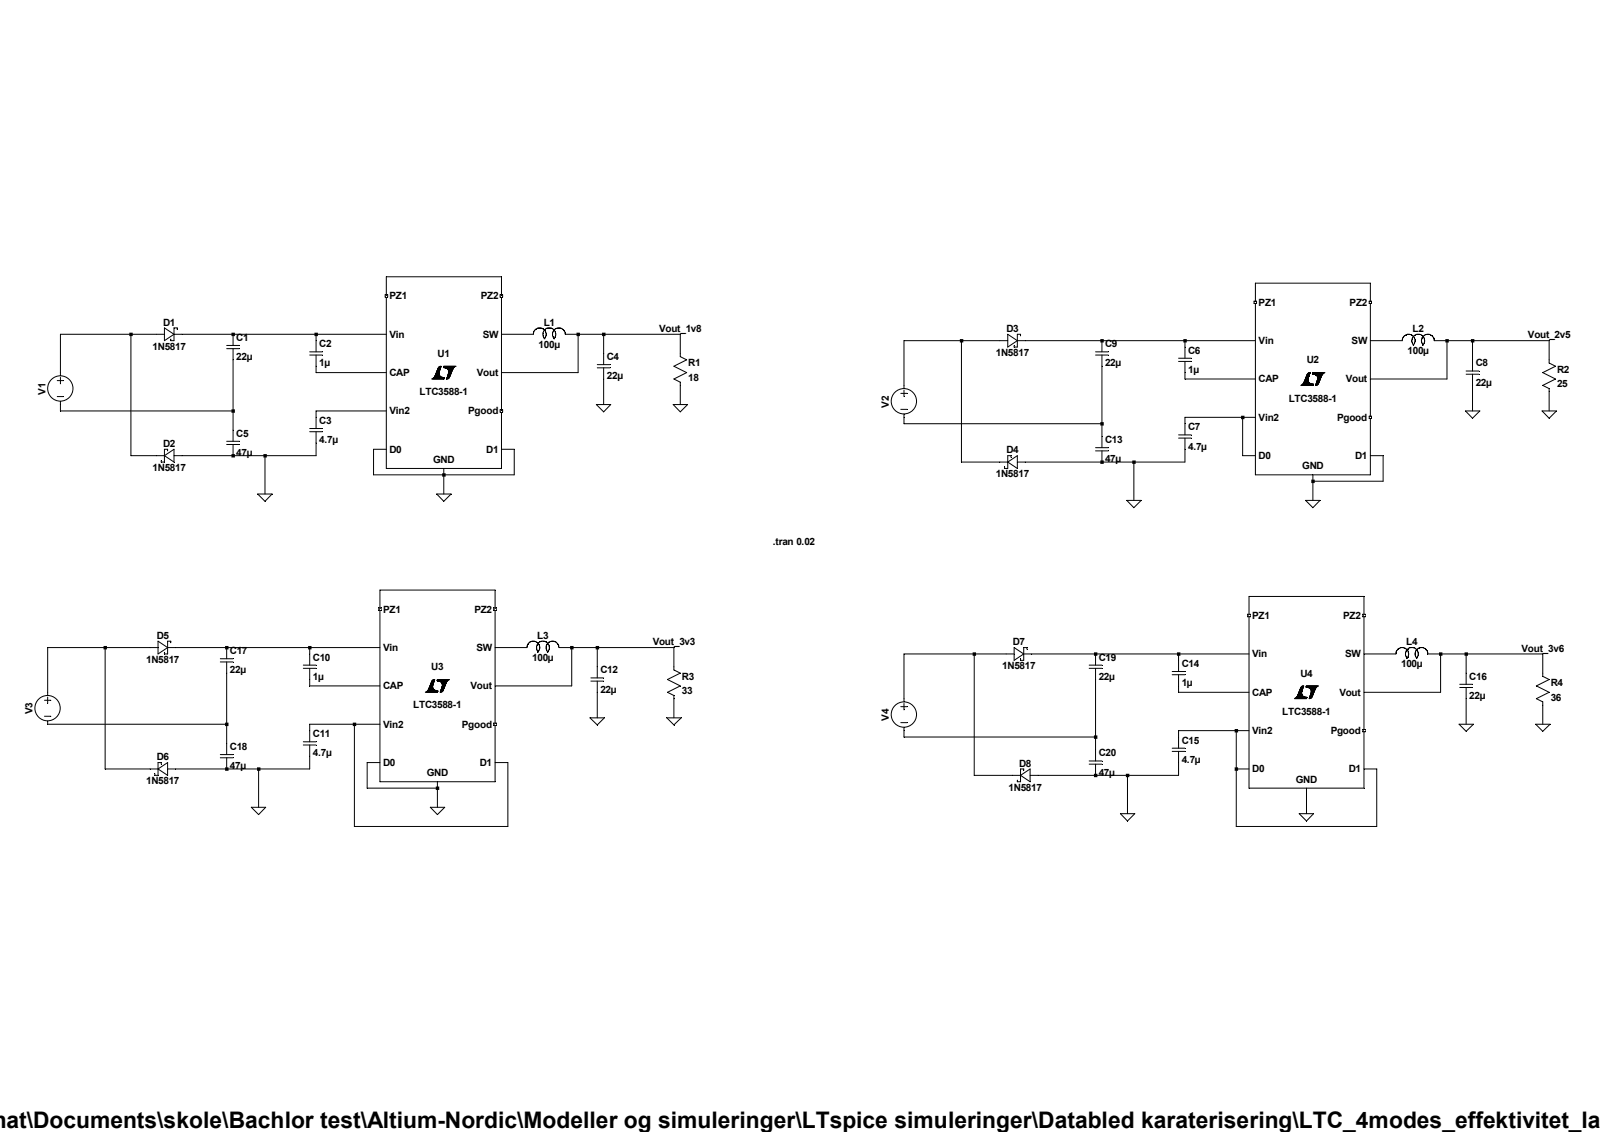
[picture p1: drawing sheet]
<svg xmlns="http://www.w3.org/2000/svg" width="297mm" height="210mm" viewBox="0 0 297 210" stroke-linecap="round" stroke-linejoin="round" font-family="sans-serif">
<g fill="none" stroke="#000" stroke-width=".19">
<path d="M71.5 54.7h.5v.4h-.5zM71.7 51.4h21.4v35.5h-21.4zM80.1 70.3h2.3M80.2 70.3h2.2M80.3 70.2h2.1M80.4 70.2h2.1M80.5 70.1h2M80.6 70.1h1.9M80.6 70h1.6M80.6 70h1.5M80.6 69.9h1.3M80.7 69.9h1.1"/>
<path d="M80.7 69.8h1M80.8 69.7h.8M80.8 69.6h.8M80.9 69.6h.6M80.9 69.5h.6M80.9 69.4h.6M80.9 69.3h.6M81 69.3h.5M81 69.2h.5M81 69.1h.5M81.1 69h.4M81.1 68.8h.5"/>
<path d="M81.1 68.9h.5M81.2 68.7h.4M81.2 68.8h.4M81.2 68.5h.5M81.2 68.6h.5M81.3 68.4h.4M81.3 68.5h.4M81.3 68.3h.4M81.4 68.2h.4M81.4 68.3h.3M81.5 68.1h.3M81.6 68h.3"/>
<path d="M81.8 67.9h.1M82.3 68.1h2.1M82.3 68.1h2M82.3 68.2h1.9M82.3 68.2h2M82.4 68h2.2M82.4 67.9h2.3M82.4 68h2.1M82.7 68.3h1.5M82.9 70.3h.1M82.9 70.3h.3M82.9 70.2h.3"/>
<path d="M82.9 68.3h1.2M83 70.1h.4M83 68.4h1.1M83 70h.4M83.1 69.9h.4M83.1 69.9h.3M83.1 69.8h.4M83.1 68.5h1M83.1 69.7h.4M83.1 69.6h.5M83.2 68.5h.8M83.2 68.6h.8"/>
<path d="M83.2 69.6h.4M83.2 69.5h.5M83.2 69.5h.4M83.2 68.7h.8M83.2 69.4h.5M83.2 69.3h.5M83.3 68.7h.6M83.3 68.8h.6M83.3 69.3h.4M83.3 69.2h.5M83.3 70.1l-.4 .1M83.3 68.9h.6"/>
<path d="M83.3 69h.6M83.3 69h.5M83.3 69.1h.5"/>
</g>
<path d="M92.8 54.7h.5v.4h-.5z" fill="none" stroke="#000" stroke-width=".19"/>
<path d="M92.8 76h.5v.5h-.5z" fill="none" stroke="#000" stroke-width=".19"/>
<g fill="none" stroke="#000" stroke-width=".19">
<path d="M10.6 70.6h1.2M10.6 73.6h1.2M11.2 69.1v.6M11.2 70v1.2M11.2 74.5v.6M57.5 65.3h2.4M57.5 65.9h2.4M57.5 79.5h2.4M58.7 63.2v2.1M58.7 65.9v2M58.7 77.4v2.1M99 62a1.18 1.18 0 0 1 1.7-1.1 1.18 1.18 0 0 1 .3 2"/>
<path d="M102.9 61.2a1.2 1.2 0 0 0-1.7-.1 1.2 1.2 0 0 0-.1 1.8M102.9 61.2a1.19 1.19 0 0 1 1.3-.3 1.19 1.19 0 0 1 .7 1.1M102.9 61.2a1.23 1.23 0 0 1-.1 1.7M102.9 61.2a1.16 1.16 0 0 0 0 1.7M110.9 67.6h2.3M110.9 68.2h2.3M112.1 65.6v2M112.1 68.2v2.1M126.3 65.6v.6l1.2 .6-2.4 1.1 2.4 1.2-2.4 1.2 1.2 .6v.6M57.5 80.1h2.4M58.7 80.1v2.1"/>
<circle cx="11.2" cy="72.1" r="2.35"/>
</g>
<path d="M233 52.5h21.4v35.6h-21.4z" fill="#fff"/>
<g fill="none" stroke="#000" stroke-width=".19">
<path d="M232.8 55.9h.5v.4h-.5zM233 52.5h21.4v35.6h-21.4zM241.5 71.5h2.2M241.6 71.5h2.1M241.7 71.4h2.1M241.8 71.3h2M241.9 71.2h1.9M241.9 71.2h1.6M241.9 71.2h1.5M242 71.1h1.2M242 71h1M242.1 71h.9"/>
<path d="M242.1 70.9h.8M242.1 70.8h.8M242.1 70.7h.7M242.2 70.6h.6M242.2 70.5h.6M242.3 70.5h.5M242.3 70.4h.5M242.3 70.3h.5M242.4 70.2h.4M242.4 70.1h.5M242.4 70h.5M242.5 69.9h.5"/>
<path d="M242.5 69.9h.4M242.5 69.8h.5M242.6 69.7h.4M242.6 69.6h.4M242.7 69.5h.4M242.7 69.5h.3M242.7 69.4h.4M242.7 69.3h.4M242.8 69.3h.3M242.8 69.3h.4M242.9 70.1l-.5 .1M243.1 69.1h.1"/>
<path d="M243.2 69.2h-.3M243.6 69.3h2.1M243.6 69.4h2M243.6 69.3h2M243.7 69.3h2M243.7 69.1h2.3M243.9 69.4h1.6M244.1 69.5h1.4M244.2 71.5h.3M244.2 71.5h.1M244.2 69.5h1.2M244.3 71.4h.3"/>
<path d="M244.3 71.4h.2M244.3 71.3h.3M244.3 69.6h1.1M244.3 71.2h.4M244.3 71.2h.5M244.3 71.1h.5M244.4 71h.4M244.4 71h.5M244.4 69.6h1M244.4 70.9h.5M244.4 70.8h.5M244.5 69.7h.8"/>
<path d="M244.5 70.8h.4M244.5 70.7h.4M244.5 69.8h.8M244.5 70.6h.5M244.6 69.8h.7M244.6 69.9h.7M244.6 69.9h.6M244.6 70.5h.4M244.6 70.4h.4M244.6 70.4h.5M244.6 70h.6M244.6 70.1h.6"/>
<path d="M244.6 70.3h.5M244.6 70.2h.5M245 70.6l-.5 .1M245.2 70.1l-.6 .1M245.9 69.2h-2.2"/>
</g>
<path d="M254.2 55.9h.4v.4h-.4z" fill="none" stroke="#000" stroke-width=".19"/>
<path d="M254.2 77.2h.4v.4h-.4z" fill="none" stroke="#000" stroke-width=".19"/>
<g fill="none" stroke="#000" stroke-width=".19">
<path d="M167.2 73h1.2M167.2 75.9h1.2M167.8 71.5v.6M167.8 72.4v1.2M167.8 76.8v.6M218.8 66.5h2.3M218.8 67.1h2.3M220 64.4v2.1M220 67.1v2M220 78.6v2.1M260.3 63.2a1.19 1.19 0 0 1 1.7-1.1 1.19 1.19 0 0 1 .3 2M262.4 64.1a1.2 1.2 0 0 1 0-1.7 1.2 1.2 0 0 1 1.7 0 1.2 1.2 0 0 1 0 1.7"/>
<path d="M266.2 63.2a1.19 1.19 0 0 0-1.6-1.1 1.19 1.19 0 0 0-.4 2M272.2 68.8h2.3M272.2 69.4h2.3M273.3 66.8v2M273.3 69.4v2.1M287.6 66.8v.6l1.2 .5-2.4 1.2 2.4 1.2-2.4 1.2 1.2 .6v.6M218.8 80.7h2.3M218.8 81.3h2.3M220 81.3v2.1"/>
<circle cx="167.8" cy="74.4" r="2.35"/>
</g>
<path d="M70.5 109.5h21.4v35.5h-21.4z" fill="#fff"/>
<g fill="none" stroke="#000" stroke-width=".19">
<path d="M70.3 112.8h.4v.4h-.4zM70.5 109.5h21.4v35.5h-21.4zM79 128.4h2.2M79.1 128.4h2.1M79.2 128.3h2M79.2 128.3h2.1M79.3 128.2h2M79.4 128.2h1.9M79.4 128.1h1.6M79.4 128.1h1.5M79.5 128.1h1.3M79.5 128h1.1"/>
<path d="M79.5 127.9h1M79.6 127.8h.8M79.6 127.7h.8M79.6 127.7h.7M79.7 127.6h.6M79.7 127.5h.6M79.8 127.5h.5M79.8 127.4h.5M79.8 127.3h.5M79.8 127.2h.5M79.9 127.1h.4M79.9 127h.5"/>
<path d="M80 126.9h.4M80 126.8h.4M80 126.7h.5M80.1 126.7h.4M80.1 126.5h.4M80.1 126.6h.4M80.1 126.5h.5M80.1 126.4h.5M80.2 126.4h.4M80.2 126.3h.4M80.3 126.2h.3M80.4 126.2h.3"/>
<path d="M80.4 127l-.5 .1M80.4 126.1h.3M81.2 126.2h2M81.2 126.2h1.9M81.2 126.3h1.9M81.3 126.3h1.8M81.4 126.4h1.6M81.5 126.4h1.5M81.7 128.4h.1M81.7 128.4h.3M81.7 128.4h.2M81.7 128.3h.4"/>
<path d="M81.7 126.4h1.2M81.8 128.3h.3M81.8 128.2h.4M81.8 126.5h1.1M81.8 128.1h.4M81.8 128.1h.5M81.9 128.1h.4M81.9 128h.4M81.9 126.5h1M81.9 127.9h.4M81.9 127.8h.4M82 126.6h.8"/>
<path d="M82 127.8h.4M82 127.7h.4M82 126.7h.8M82 127.6h.5M82 127.6h.4M82 126.8h.8M82 127.5h.5M82 127.4h.5M82.1 126.8h.7M82.1 126.9h.7M82.1 127h.6M82.1 126.9h.6"/>
<path d="M82.1 127.4h.4M82.1 127.3h.5M82.1 127.3h.4M82.1 127.1h.5M82.1 127.2h.5M82.5 127.5l-.5 .1M82.7 127l-.6 .1M83.4 126.1h-2.2"/>
</g>
<path d="M91.7 112.8h.4v.4h-.4z" fill="none" stroke="#000" stroke-width=".19"/>
<path d="M91.7 134.2h.4v.4h-.4z" fill="none" stroke="#000" stroke-width=".19"/>
<g fill="none" stroke="#000" stroke-width=".19">
<path d="M101.7 119.3a1.2 1.2 0 0 0-1.7 0 1.2 1.2 0 0 0-.1 1.7M101.7 119.3a1.19 1.19 0 0 1 1.3-.3 1.19 1.19 0 0 1 .8 1.1M101.7 119.3a1.18 1.18 0 0 1-.1 1.7M101.7 119.3a1.16 1.16 0 0 0 0 1.7M8.3 129.9h1.1M8.3 132.9h1.1M8.8 128.4v.6M8.8 129.3v1.2M8.8 133.8v.6M56.3 123.4h2.4M56.3 124h2.4M56.3 137.6h2.4"/>
<path d="M56.3 138.2h2.4M57.5 121.3v2.1M57.5 124v2.1M57.5 135.6v2M57.5 138.2v2.1M97.8 120.1a1.18 1.18 0 0 1 1.7-1 1.18 1.18 0 0 1 .3 1.9M109.7 125.8h2.4M109.7 126.4h2.4M110.9 123.7v2.1M110.9 126.4v2M125.1 123.7v.6l1.2 .6-2.4 1.2 2.4 1.2-2.4 1.1 1.2 .6v.6"/>
<circle cx="8.8" cy="131.4" r="2.35"/>
</g>
<path d="M231.9 110.7h21.3v35.5h-21.3z" fill="#fff"/>
<g fill="none" stroke="#000" stroke-width=".19">
<path d="M231.6 114h.5v.4h-.5zM231.9 110.7h21.3v35.5h-21.3zM240.3 129.6h2.2M240.4 129.6h2.1M240.4 129.5h2.1M240.5 129.5h2.1M240.6 129.4h2M240.7 129.4h1.9M240.7 129.3h1.6M240.7 129.2h1.4M240.7 129.3h1.5M240.8 129.2h1.1"/>
<path d="M240.8 129.1h1M240.9 129.1h.9M240.9 129h.8M240.9 128.9h.8M241 128.9h.7M241 128.8h.6M241 128.7h.6M241.1 128.6h.5M241.1 128.4h.5M241.2 128.3h.5M241.2 128.3h.4M241.2 128.4h.4"/>
<path d="M241.2 128.2h.5M241.3 128.1h.4M241.3 127.9h.5M241.4 127.8h.4M241.4 127.7h.5M241.5 127.6h.4M241.5 127.5h.4M241.6 127.5h.3M241.6 127.4h.4M241.6 127.4h.3M241.6 128.5h-.5M241.7 127.3h.3"/>
<path d="M241.8 128h-.5M241.9 127.3h.1M242.4 127.4h2M242.4 127.5h2M242.5 127.3h2.2M242.5 127.4h2M242.5 127.3h2.1M242.5 127.3h2.3M242.6 127.5h1.7M242.9 127.6h1.4M243 129.5h.3M243 129.6h.2"/>
<path d="M243 129.6h.1M243 127.6h1.3M243.1 127.7h1.1M243.1 129.4h.4M243.1 129.3h.4M243.2 129.2h.4M243.2 129.3h.3M243.2 127.7h1M243.2 129.1h.5M243.2 129.1h.4M243.2 127.8h1M243.2 129h.5"/>
<path d="M243.2 128.9h.5M243.3 127.8h.8M243.3 128.9h.4M243.3 128.9h.5M243.3 128.8h.5M243.3 127.9h.8M243.3 128.7h.5M243.4 128.1h.7M243.4 128.6h.4M243.4 128.5h.5M243.4 128.1h.6M243.4 128.2h.6"/>
<path d="M243.4 128.3h.6M243.4 128.3h.5M243.4 128.4h.5M243.5 129.5h-.4M244.1 128h-.7"/>
</g>
<path d="M253 114h.4v.4h-.4z" fill="none" stroke="#000" stroke-width=".19"/>
<path d="M253 135.3h.4v.5h-.4z" fill="none" stroke="#000" stroke-width=".19"/>
<g fill="none" stroke="#000" stroke-width=".19">
<path d="M11.2 75.1v1.1h32.1M24.3 62v22.5h6.2M30.5 60.8l1.8 1.2-1.8 1.2zM30.5 62h-19.3v7.1M32.3 62h39.4M32.9 61.1v-.3h-.6v2.4h-.6v-.3M42.1 64.1h2.3M42.1 64.7h2.3M43.3 62v2.1M43.3 64.7v17.2M58.7 62v1.2M58.7 67.9v1.2h13"/>
<path d="M71.7 76.2h-13v1.2M93.1 62h5.9M104.9 62h21.4v3.6M107.3 62v7.1h-14.2M110.7 75.1h2.7l-1.3 1.3zM112.1 62v3.6M112.1 70.3v4.8M125 75.1h2.6l-1.3 1.3zM126.3 71.5v3.6M167.8 77.4v1.2h36.8M178.5 63.2v22.5h8.6M187.1 63.2h-19.3v8.3"/>
<path d="M187.1 62l1.7 1.2-1.7 1.2zM188.8 63.2h44.2M189.4 62.3v-.3h-.6v2.4h-.5v-.3M203.4 65.3h2.3M203.4 65.9h2.3M204.6 63.2v2.1M204.6 65.9v17.2M220 63.2v1.2M220 69.1v1.2h13M230.7 77.4v7.1h2.3M233 77.4h-13v1.2M254.4 63.2h5.9"/>
<path d="M266.2 63.2h21.4v3.6M268.6 63.2v7.1h-14.2M272 76.2h2.7l-1.4 1.4zM273.3 63.2v3.6M273.3 71.5v4.7M286.3 76.2h2.6l-1.3 1.4zM287.6 72.7v3.5M30.5 84.5l1.8-1.1v2.3zM31.1 83.7v-.3h-.6v2.3h-.6v-.3M42.1 81.9h2.3M42.1 82.5h2.3M43.3 82.5v2"/>
<path d="M47.8 91.7h2.7l-1.3 1.3zM49.2 84.5v7.2M58.7 82.2v2.3h-26.4M71.7 83.4h-2.4v4.7h26.2v-4.7h-2.4M81.1 91.7h2.6l-1.3 1.3zM82.4 86.9v4.8M187.1 85.7l1.7-1.2v2.4zM187.7 84.8v-.3h-.6v2.4h-.6v-.3M203.4 83.1h2.3M203.4 83.7h2.3M204.6 83.7v2M209.2 92.8h2.6l-1.3 1.4z"/>
<path d="M210.5 85.7v7.1M220 83.4v2.3h-31.2M242.4 92.8h2.6l-1.3 1.4zM243.7 88.1v4.7M254.4 84.5h2.4v4.8h-13.1M29.3 119l1.8 1.1-1.8 1.2zM31.7 119.3v-.3h-.6v2.3h-.6v-.3M8.8 134.4h33.3M19.5 120.1v22.6h9.8M29.3 120.1h-20.5v8.3M31.1 120.1h39.4M40.9 122.2h2.4"/>
<path d="M40.9 122.8h2.4M40.9 140h2.4M42.1 120.1v2.1M42.1 122.8v17.2M57.5 120.1v1.2M57.5 126.1v1.2h13M65.8 134.4v18.9h28.5v-11.8h-2.4M70.5 134.4h-13v1.2M91.9 120.1h5.9M103.8 120.1h21.3v3.6M106.1 120.1v7.2h-14.2M109.5 133.2h2.7l-1.3 1.3z"/>
<path d="M110.9 120.1v3.6M110.9 128.4v4.8M123.8 133.2h2.6l-1.3 1.3zM125.1 129.6v3.6M167.2 131.1h1.2M167.2 134.1h1.2M167.8 130.5v1.2M167.8 135v1.7h35.6M180.8 121.3v22.5h8.6M188.3 121.3h-20.5v8.9M188.3 120.1l1.7 1.2-1.7 1.2zM190 121.3h41.9"/>
<path d="M190.6 120.4v-.3h-.6v2.4h-.6v-.3M202.2 123.4h2.4M202.2 124h2.4M203.4 121.3v2.1M203.4 124v17.2M217.6 124.6h2.4M217.6 125.2h2.4M217.6 138.8h2.4M217.6 139.4h2.4M218.8 121.3v3.3M218.8 125.2v3.2h13.1M218.8 139.4v4.4h-27.6"/>
<path d="M229.5 135.6v17.7h26.1v-10.6h-2.4M231.9 135.6h-13.1v3.2M253.2 121.3h5.9a1.19 1.19 0 0 1 1.7-1.1 1.19 1.19 0 0 1 .4 2M261.2 122.2a1.2 1.2 0 0 1 0-1.7 1.2 1.2 0 0 1 1.7 0 1.2 1.2 0 0 1 0 1.7M263 122.2a1.19 1.19 0 0 1 .4-2 1.19 1.19 0 0 1 1.6 1.1h21.4v4.2l1.2 .6-2.4 1.2 2.4 1.1-2.4 1.2 1.2 .6v4.2M267.4 121.3v7.1h-14.2M270.8 134.4h2.7l-1.3 1.3zM271 127h2.3M271 127.6h2.3M272.2 121.3v5.7M272.2 127.6v6.8M285.1 134.4h2.6l-1.3 1.3z"/>
<path d="M29.3 142.7l1.8-1.2v2.3zM29.9 141.8v-.3h-.6v2.3h-.6v-.2M40.9 140.6h2.4M42.1 140.6v2.1M46.7 149.8h2.6l-1.3 1.3zM48 142.7v7.1M57.5 140.3v2.4h-26.4M70.5 141.5h-2.3v4.7h13M79.9 149.8h2.6l-1.3 1.3zM81.2 145v4.8M189.4 143.8l1.8-1.1v2.3zM190 143v-.3h-.6v2.3h-.6v-.3"/>
<path d="M202.2 141.2h2.4M202.2 141.8h2.4M203.4 141.8v2M208 151h2.7l-1.4 1.3zM209.3 143.8v7.2M229.5 142.7h2.4M241.2 151h2.6l-1.3 1.3zM242.5 146.2v4.8"/>
<circle cx="167.8" cy="132.6" r="2.35"/>
</g>
<path d="M19.2 119.8h.7v.7h-.7zM24 61.7h.6v.7h-.6zM41.8 119.8h.6v.7h-.6zM41.8 134.1h.6v.6h-.6zM41.8 142.4h.6v.6h-.6zM43 61.7h.6v.7h-.6zM43 75.9h.6v.7h-.6zM43 84.2h.6v.7h-.6zM47.7 142.4h.6v.6h-.6zM48.9 84.2h.6v.7h-.6zM57.2 119.8h.6v.7h-.6zM58.4 61.7h.6v.7h-.6zM65.5 134.1h.6v.6h-.6zM80.9 145.9h.6v.7h-.6zM82.1 87.8h.6v.6h-.6zM105.8 119.8h.7v.7h-.7zM107 61.7h.7v.7h-.7zM110.6 119.8h.6v.7h-.6zM111.8 61.7h.6v.7h-.6zM178.2 62.9h.6v.6h-.6zM180.6 121h.6v.7h-.6zM203.1 121h.6v.7h-.6zM203.1 136.4h.6v.7h-.6zM203.1 143.6h.6v.6h-.6zM204.3 62.9h.6v.6h-.6zM204.3 78.3h.6v.7h-.6zM204.3 85.4h.6v.7h-.6zM209 143.6h.6v.6h-.6zM210.2 85.4h.6v.7h-.6zM218.5 121h.6v.7h-.6zM219.7 62.9h.6v.6h-.6zM229.2 135.3h.6v.6h-.6zM229.2 142.4h.6v.6h-.6zM230.4 77.1h.6v.7h-.6zM243.4 89h.7v.6h-.7zM267.1 121h.7v.7h-.7zM268.3 62.9h.6v.6h-.6zM271.9 121h.6v.7h-.6zM273 62.9h.7v.6h-.7z" fill-rule="evenodd" fill="#000"/>
<text font-size="4.2" x="1.2" y="209.3">at\Documents\skole\Bachlor test\Altium-Nordic\Modeller og simuleringer\LTspice simuleringer\Databled karaterisering\LTC_4modes_effektivitet_las</text>
<g font-size="1.9">
<text x="72.3" y="55.5">PZ1</text>
<text x="89.2" y="55.5">PZ2</text>
<text x="233.6" y="56.7">PZ1</text>
<text x="250.5" y="56.7">PZ2</text>
<text x="28.3" y="64.9">1N5817</text>
<text x="30.3" y="60.4">D1</text>
<text x="43.9" y="63.2">C1</text>
<text x="59.3" y="64.4">C2</text>
<text x="72.3" y="62.7">Vin</text>
<text x="89.6" y="62.7">SW</text>
<text x="100" y="64.5">100µ</text>
<text x="100.9" y="60.4">L1</text>
<text x="122.3" y="61.6">Vout_1v8</text>
<text x="186.8" y="61.6">D3</text>
<text x="205.1" y="64.4">C9</text>
<text x="220.6" y="65.6">C6</text>
<text x="233.6" y="63.8">Vin</text>
<text x="250.9" y="63.8">SW</text>
<text x="261.3" y="65.7">100µ</text>
<text x="262.2" y="61.6">L2</text>
<text x="283.6" y="62.8">Vout_2v5</text>
<text x="43.9" y="66.8">22µ</text>
<text x="59.3" y="68">1µ</text>
<text x="72.3" y="69.8">CAP</text>
<text x="81.2" y="66.2">U1</text>
<text x="88.5" y="69.8">Vout</text>
<text x="112.6" y="66.8">C4</text>
<text x="112.6" y="70.4">22µ</text>
<text x="127.8" y="68">R1</text>
<text x="127.8" y="70.7">18</text>
<text x="184.9" y="66">1N5817</text>
<text x="205.1" y="68">22µ</text>
<text x="220.6" y="69.2">1µ</text>
<text x="233.6" y="71">CAP</text>
<text x="242.6" y="67.4">U2</text>
<text x="249.8" y="71">Vout</text>
<text x="273.9" y="68">C8</text>
<text x="273.9" y="71.5">22µ</text>
<text x="289.1" y="69.2">R2</text>
<text x="289.1" y="71.8">25</text>
<text x="8.4" y="73.2" transform="rotate(-90 8.4 73.2)">V1</text>
<text x="72.3" y="76.9">Vin2</text>
<text x="77.9" y="73.3">LTC3588-1</text>
<text x="86.9" y="76.9">Pgood</text>
<text x="165" y="75.6" transform="rotate(-90 165 75.6)">V2</text>
<text x="239.2" y="74.5">LTC3588-1</text>
<text x="30.3" y="82.9">D2</text>
<text x="43.9" y="81">C5</text>
<text x="59.3" y="78.7">C3</text>
<text x="59.3" y="82.2">4.7µ</text>
<text x="72.3" y="84">D0</text>
<text x="90.3" y="84">D1</text>
<text x="205.1" y="82.2">C13</text>
<text x="220.6" y="79.8">C7</text>
<text x="220.6" y="83.4">4.7µ</text>
<text x="233.6" y="78.1">Vin2</text>
<text x="248.2" y="78.1">Pgood</text>
<text x="28.3" y="87.4">1N5817</text>
<text x="43.9" y="84.6">47µ</text>
<text x="80.4" y="85.9">GND</text>
<text x="184.9" y="88.6">1N5817</text>
<text x="186.8" y="84.1">D4</text>
<text x="205.1" y="85.8">47µ</text>
<text x="233.6" y="85.2">D0</text>
<text x="241.7" y="87.1">GND</text>
<text x="251.5" y="85.2">D1</text>
<text x="143.5" y="101.2">.tran 0.02</text>
<text x="71.1" y="113.7">PZ1</text>
<text x="88.1" y="113.7">PZ2</text>
<text x="29.1" y="118.5">D5</text>
<text x="99.7" y="118.5">L3</text>
<text x="121.2" y="119.7">Vout_3v3</text>
<text x="188" y="119.7">D7</text>
<text x="232.5" y="114.9">PZ1</text>
<text x="249.3" y="114.9">PZ2</text>
<text x="261" y="119.7">L4</text>
<text x="27.1" y="123">1N5817</text>
<text x="42.7" y="121.4">C17</text>
<text x="42.7" y="124.9">22µ</text>
<text x="58.1" y="122.6">C10</text>
<text x="71.1" y="120.8">Vin</text>
<text x="80.1" y="124.3">U3</text>
<text x="88.4" y="120.8">SW</text>
<text x="98.8" y="122.6">100µ</text>
<text x="111.5" y="124.9">C12</text>
<text x="186.1" y="124.2">1N5817</text>
<text x="204" y="122.6">C19</text>
<text x="219.4" y="123.7">C14</text>
<text x="232.5" y="122">Vin</text>
<text x="241.4" y="125.5">U4</text>
<text x="249.7" y="122">SW</text>
<text x="260.1" y="123.8">100µ</text>
<text x="282.4" y="120.9">Vout_3v6</text>
<text x="58.1" y="126.1">1µ</text>
<text x="71.1" y="127.9">CAP</text>
<text x="76.7" y="131.4">LTC3588-1</text>
<text x="87.3" y="127.9">Vout</text>
<text x="111.5" y="128.5">22µ</text>
<text x="126.6" y="126.1">R3</text>
<text x="126.6" y="128.8">33</text>
<text x="204" y="126.1">22µ</text>
<text x="219.4" y="127.3">1µ</text>
<text x="232.5" y="129.1">CAP</text>
<text x="248.6" y="129.1">Vout</text>
<text x="272.8" y="126.1">C16</text>
<text x="272.8" y="129.7">22µ</text>
<text x="287.9" y="127.3">R4</text>
<text x="287.9" y="130">36</text>
<text x="6.1" y="132.5" transform="rotate(-90 6.1 132.5)">V3</text>
<text x="58.1" y="136.8">C11</text>
<text x="71.1" y="135">Vin2</text>
<text x="85.7" y="135">Pgood</text>
<text x="165" y="133.7" transform="rotate(-90 165 133.7)">V4</text>
<text x="219.4" y="138">C15</text>
<text x="232.5" y="136.2">Vin2</text>
<text x="238" y="132.6">LTC3588-1</text>
<text x="247" y="136.2">Pgood</text>
<text x="29.1" y="141.1">D6</text>
<text x="42.7" y="139.1">C18</text>
<text x="42.7" y="142.7">47µ</text>
<text x="58.1" y="140.3">4.7µ</text>
<text x="71.1" y="142.1">D0</text>
<text x="89.1" y="142.1">D1</text>
<text x="189.2" y="142.2">D8</text>
<text x="204" y="140.3">C20</text>
<text x="204" y="143.9">47µ</text>
<text x="219.4" y="141.5">4.7µ</text>
<text x="232.5" y="143.3">D0</text>
<text x="250.4" y="143.3">D1</text>
<text x="27.1" y="145.5">1N5817</text>
<text x="79.2" y="144">GND</text>
<text x="187.2" y="146.7">1N5817</text>
<text x="240.5" y="145.2">GND</text>
</g>
</svg>
